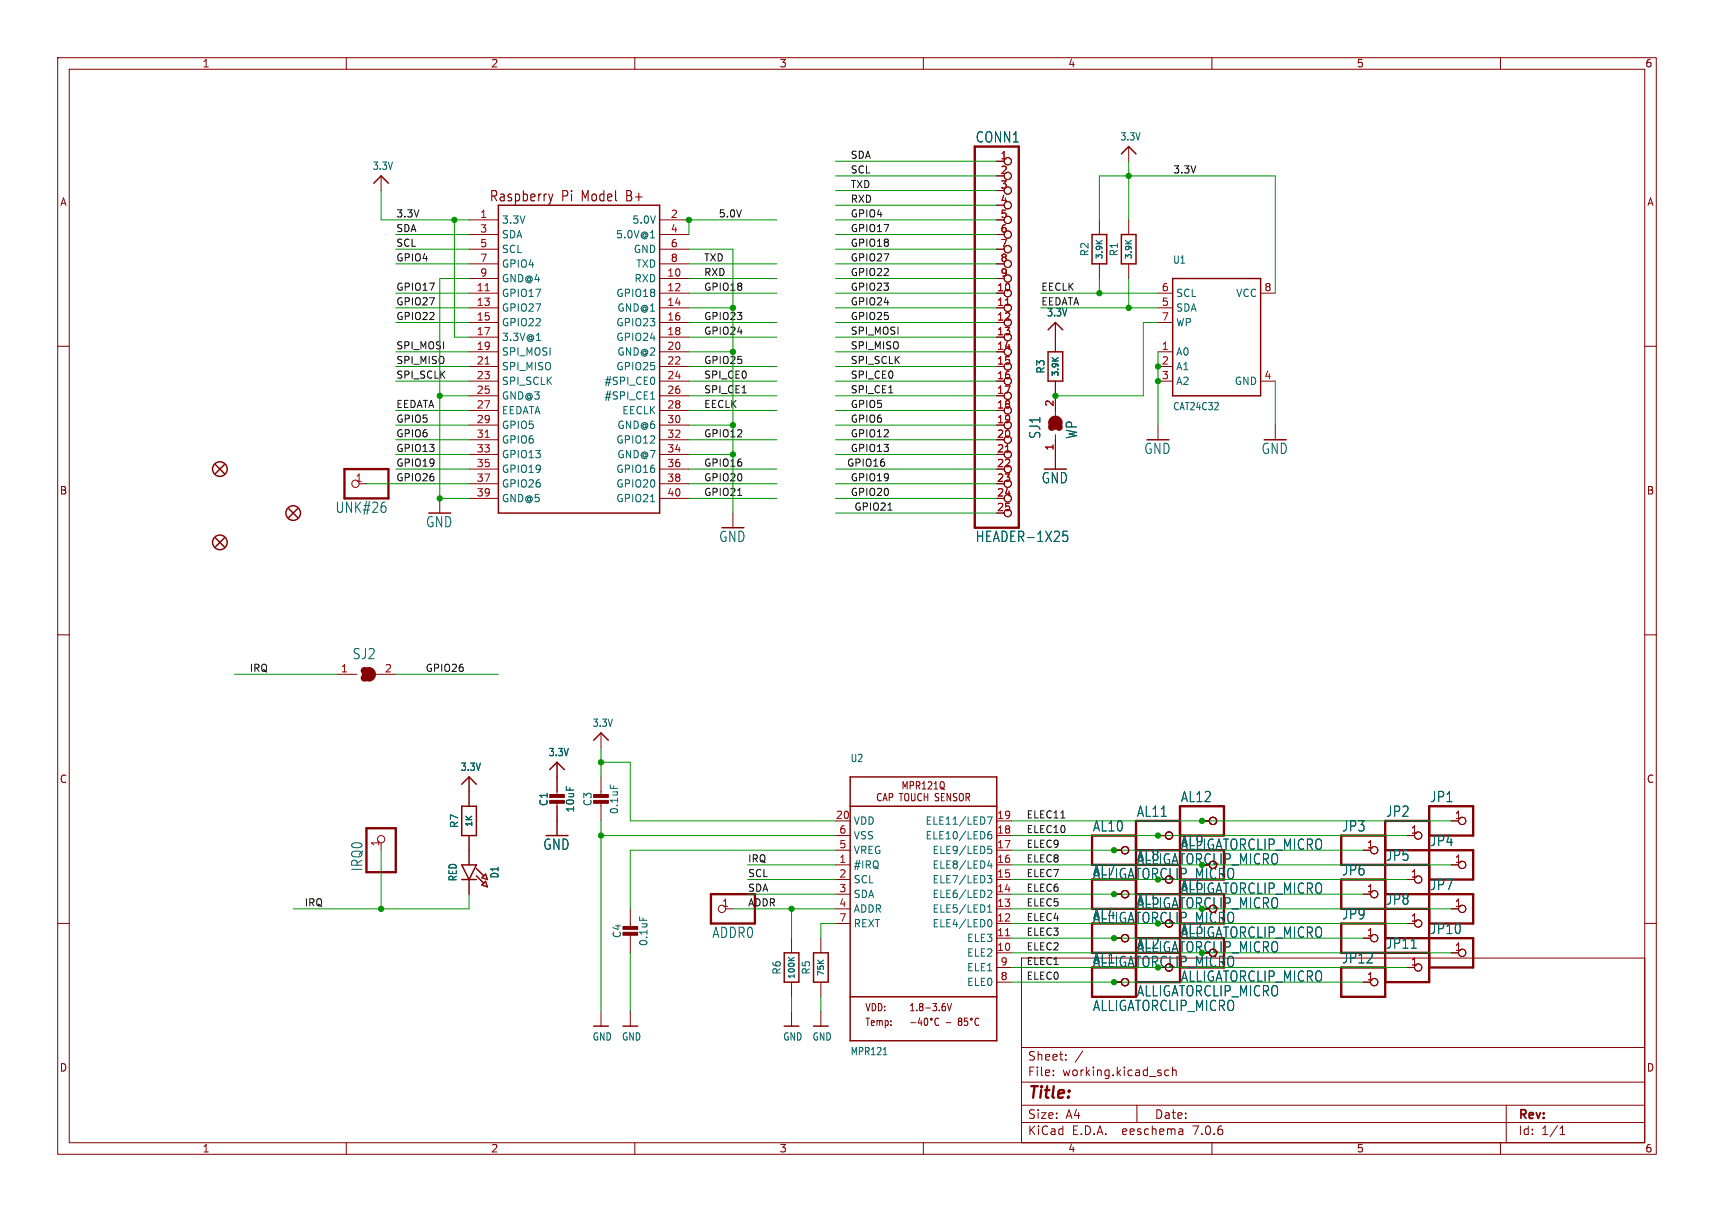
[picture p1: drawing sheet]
<svg xmlns="http://www.w3.org/2000/svg" width="297mm" height="210mm" viewBox="0 0 297 210" stroke-linecap="round" stroke-linejoin="round" font-family="sans-serif">
<g fill="none" stroke="#840000" stroke-width=".17">
<path d="M10 10h277v190h-277zM12 12h273v186h-273zM60 10v2M110 10v2M160 10v2M210 10v2M260 10v2M66 30.5v2.5M81.3 38.1h5.1M114.3 38.1h5.1M172.7 27.9h1.3M172.7 33h1.3"/>
<path d="M172.7 38.1h1.3M190.5 38.1v2.5M195.6 25.4v2.5M195.6 38.1v2.5M10 60h2M81.3 40.6h5.1M81.3 43.2h5.1M81.3 45.7h5.1M81.3 48.3h5.1M81.3 50.8h5.1M81.3 53.3h5.1M81.3 55.9h5.1"/>
<path d="M81.3 58.4h5.1M114.3 40.6h5.1M114.3 43.2h5.1M114.3 45.7h5.1M114.3 48.3h5.1M114.3 50.8h5.1M114.3 53.3h5.1M114.3 55.9h5.1M114.3 58.4h5.1M172.7 40.6h1.3M172.7 43.2h1.3M172.7 45.7h1.3"/>
<path d="M172.7 48.3h1.3M182.9 55.9v5.1M190.5 45.7v2.6M195.6 45.7v2.6M200.7 50.8h2.5M200.7 53.3h2.5M200.7 55.9h2.5M218.4 50.8h2.6M285 60h2M81.3 61h5.1M81.3 63.5h5.1M81.3 66h5.1"/>
<path d="M81.3 68.6h5.1M81.3 71.1h5.1M81.3 73.7h5.1M81.3 76.2h5.1M81.3 78.7h5.1M114.3 61h5.1M114.3 63.5h5.1M114.3 66h5.1M114.3 68.6h5.1M114.3 71.1h5.1M114.3 73.7h5.1M114.3 76.2h5.1"/>
<path d="M114.3 78.7h5.1M182.9 66v6M182.9 75.3v6M200.7 73.7v2.5M200.7 61h2.5M200.7 63.5h2.5M200.7 66h2.5M218.4 66h2.6M221 73.7v2.5M62.2 83.8h1.3M76.2 86.4v2.5M81.3 83.8h5.1"/>
<path d="M81.3 81.3h5.1M81.3 86.4h5.1M114.3 83.8h5.1M114.3 81.3h5.1M114.3 86.4h5.1M127 88.9v2.5M10 110h2M58.4 116.8h3.4M65.2 116.8h3.4M285 110h2M81.3 134.6v5.1M96.5 132.1v5.8"/>
<path d="M96.5 138.9v5.9M104.1 127v2.5M104.1 134.6v3.3M104.1 138.9v3.3M152.7 137.6h-.1a.62 .62 0 0 0-.6 .4 .62 .62 0 0 0 .4 .8l.3-.2M153 138.8l.4-1.3 .3 1.3M153.1 138.4h.5M154.1 138.2l.5-.2v-.4l-.5-.1v1.3M155.8 137.5h.6M156.1 137.5v1.3M156.5 136.7v-1.3l.3 1 .4-1v1.3M156.9 137.6l.3-.1 .2 .2 .1 .6-.3 .5-.4-.2v-.7z"/>
<path d="M157.7 136.1h.5l.1-.2-.1-.4-.5-.1v1.3M157.9 137.5v1l.2 .3 .4-.1 .1-.2v-1M158.8 136.1h.5l.1-.2-.1-.4-.5-.1v1.3M159 136.1l.4 .6M159.6 137.6a.62 .62 0 0 0-.6 .4 .62 .62 0 0 0 .4 .8l.3-.2M159.8 135.8l.3-.4v1.3M160.1 137.5v1.3M160.8 137.5v1.3M160.8 135.6l.5-.2 .2 .4-.7 .9M161.9 135.8l.3-.4v1.3M162.6 138.6l-.1 .2-.4-.1M162.9 136.3l.1-.7 .2-.2 .4 .2v.7"/>
<path d="M163.1 137.5v1.3h.5M164.7 137.5v1.3l-.6-1.3v1.3M165.8 138.6l-.2 .2-.4-.1M166.3 138.6l.2 .2 .4-.2M167.4 137.5v1.3M167.7 138.2l.3 .6M10 160h2M66 146.1v1.2M81.3 144.8v5.1M81.3 152.4v2.5M109.2 157.5v3.3M125.7 157.5h1.3"/>
<path d="M144.8 144.8h2.5M144.8 147.3h2.5M144.8 154.9h2.5M144.8 142.2h2.5M144.8 152.4h2.5M144.8 149.9h2.5M144.8 157.5h2.5M172.7 144.8h2.6M172.7 147.3h2.6M172.7 154.9h2.6M172.7 142.2h2.6M172.7 152.4h2.6"/>
<path d="M172.7 149.9h2.6M172.7 157.5h2.6M193 147.3h1.3M193 154.9h1.3M200.7 144.8h1.2M208.3 142.2h1.2M236.2 147.3h1.3M236.2 154.9h1.3M243.8 144.8h1.3M243.8 152.4h1.3M251.5 142.2h1.2M251.5 149.9h1.2"/>
<path d="M251.5 157.5h1.2M285 160h2M104.1 175.3v2.5M109.2 161.8v3.3M109.2 175.3v2.5M137.2 162.6v2.5M137.2 170.2v2.5M137.2 175.3v2.5M142.2 162.6v2.5M142.2 170.2v2.5M142.2 175.3v2.5M144.8 160h2.5"/>
<path d="M157.8 177.2h.9M159.4 176.4l-.3 .9h.7M159.6 176.8v.9M160.3 176.5l.1-.1a.72 .72 0 0 1 0 1.3 .95 .95 0 0 1-.1-1.2zM162.7 176.5h-.1a.62 .62 0 0 0-.7 .5 .62 .62 0 0 0 .5 .7l.3-.1M163.5 173.9h.2M163.6 174.4l.2 .2v.3l-.2 .2M164.2 173.9l.3 1.2 .4-1.2M166.3 177l-.2-.3 .2-.3 .3 .1 .1 .2-.2 .3M166.3 177l-.2 .2v.4l.2 .1 .3-.1 .1-.2-.1-.3-.1-.1M166.3 177h.2M167.6 176.4h-.5v.6l.1-.1 .4 .1 .1 .1-.1 .5-.1 .1-.4-.1"/>
<path d="M169.6 176.5a.62 .62 0 0 0-.7 .5 .62 .62 0 0 0 .4 .7l.3-.1M172.7 162.6h2.6M172.7 170.2h2.6M172.7 165.1h2.6M172.7 160h2.6M172.7 167.6h2.6M177 166h108v32h-108zM193 162.6h1.3M193 170.2h1.3M236.2 162.6h1.3M236.2 170.2h1.3M243.8 160h1.3"/>
<path d="M243.8 167.6h1.3M251.5 165.1h1.2M60 198v2M110 198v2M160 198v2M177 194.5h108M177 191.5h108M177 187.5h108M177 181.5h108M182.5 186.3v.1M182.5 185.5v.1M184.7 183.6v.1"/>
<path d="M184.7 182.8v.1M187.6 182.1l-1.3 2M197 191.5v3M202.5 185.5l-.4-.1-.3 .3v.4l.2 .2h.5M203.2 185.5l.2-.1 .3 .1 .1 .9M203.2 184.9v1.5M204.9 195.7l.1 .9M205 196.5l-.2 .1M205 196h-.2M210 198v2M260 198v2M261 191.5v6.5"/>
<path d="M270.3 196.6h.9M270.3 195.5l.4-.4v1.5"/>
<circle cx="174.6" cy="38.1" r=".63"/>
<circle cx="174.6" cy="27.9" r=".63"/>
<circle cx="174.6" cy="30.5" r=".63"/>
<circle cx="174.6" cy="35.6" r=".63"/>
<circle cx="174.6" cy="33" r=".63"/>
<circle cx="174.6" cy="50.8" r=".63"/>
<circle cx="174.6" cy="45.7" r=".63"/>
<circle cx="174.6" cy="48.3" r=".63"/>
<circle cx="174.6" cy="55.9" r=".63"/>
<circle cx="174.6" cy="58.4" r=".63"/>
<circle cx="174.6" cy="40.6" r=".63"/>
<circle cx="174.6" cy="43.2" r=".63"/>
<circle cx="174.6" cy="53.3" r=".63"/>
<circle cx="174.6" cy="76.2" r=".63"/>
<circle cx="174.6" cy="68.6" r=".63"/>
<circle cx="174.6" cy="71.1" r=".63"/>
<circle cx="174.6" cy="61" r=".63"/>
<circle cx="174.6" cy="63.5" r=".63"/>
<circle cx="174.6" cy="66" r=".63"/>
<circle cx="174.6" cy="78.7" r=".63"/>
<circle cx="174.6" cy="73.7" r=".63"/>
<circle cx="61.6" cy="83.8" r=".63"/>
<circle cx="174.6" cy="81.3" r=".63"/>
<circle cx="174.6" cy="83.8" r=".63"/>
<circle cx="174.6" cy="86.4" r=".63"/>
<circle cx="174.6" cy="88.9" r=".63"/>
<circle cx="66" cy="145.4" r=".63"/>
<circle cx="125.1" cy="157.5" r=".63"/>
<circle cx="194.9" cy="147.3" r=".63"/>
<circle cx="194.9" cy="154.9" r=".63"/>
<circle cx="202.6" cy="144.8" r=".63"/>
<circle cx="210.2" cy="142.2" r=".63"/>
<circle cx="238.1" cy="154.9" r=".63"/>
<circle cx="238.1" cy="147.3" r=".63"/>
<circle cx="245.7" cy="144.8" r=".63"/>
<circle cx="245.7" cy="152.4" r=".63"/>
<circle cx="253.4" cy="142.2" r=".63"/>
<circle cx="253.4" cy="149.9" r=".63"/>
<circle cx="253.4" cy="157.5" r=".63"/>
<circle cx="161.4" cy="176.6" r=".17"/>
<circle cx="168.3" cy="176.6" r=".17"/>
<circle cx="194.9" cy="170.2" r=".63"/>
<circle cx="194.9" cy="162.6" r=".63"/>
<circle cx="238.1" cy="170.2" r=".63"/>
<circle cx="238.1" cy="162.6" r=".63"/>
<circle cx="245.7" cy="167.6" r=".63"/>
<circle cx="245.7" cy="160" r=".63"/>
<circle cx="253.4" cy="165.1" r=".63"/>
</g>
<g fill="none" stroke="#840000" stroke-width=".41">
<path d="M168.9 25.4h7.6v66h-7.6zM182.9 73v1.3M59.7 81.3h7.6v5.1h-7.6zM62.9 116.8h1.2M63.5 143.5h5.1v7.6h-5.1zM123.2 154.9h7.6v5.1h-7.6zM196.8 147.3h15.3v5.1h-7.6M196.8 144.8h-7.6v5.1h15.3M196.8 152.4h-7.6v5.1h15.3M196.8 154.9h15.3v5.1h-7.6M204.5 142.2h-7.7v30.5h-7.6v-5.1h7.6M204.5 144.8h7.6v-5.1h-7.6v30.5h-7.7"/>
<path d="M240 147.3h15.3v5.1h-7.7M240 144.8h-7.6v5.1h15.2M240 152.4h-7.6v5.1h15.2M240 154.9h15.3v5.1h-7.7M247.6 142.2h-7.6v30.5h-7.6v-5.1h7.6M247.6 144.8h7.7v-5.1h-7.7v30.5h-7.6M196.8 160h-7.6v5.1h15.3M196.8 162.6h15.3v5h-7.6M240 160h-7.6v5.1h15.2M240 162.6h15.3v5h-7.7"/>
</g>
<g fill="none" stroke="#840000" stroke-width=".25">
<path d="M64.8 31.8l1.2-1.3 1.3 1.3M86.4 35.6h27.9v53.3h-27.9zM194.3 26.7l1.3-1.3 1.2 1.3M181.6 57.2l1.3-1.3 1.2 1.3M189.2 40.6h2.6v5.1h-2.6zM194.3 40.6h2.5v5.1h-2.5zM203.2 48.3h15.2v20.3h-15.2zM181.6 61h2.5v5h-2.5zM37.3 93.2l1.6 1.5M37.3 80.5l1.6 1.5M38.9 93.2l-1.6 1.5M38.9 80.5l-1.6 1.5"/>
<path d="M50 88.1l1.6 1.6M51.6 88.1l-1.6 1.6M80 139.7h2.5v5.1h-2.5zM80 135.9l1.3-1.3 1.2 1.3M95.2 133.4l1.3-1.3 1.3 1.3M102.9 128.3l1.2-1.3 1.3 1.3M147.3 139.7h25.4M147.3 134.6h25.4v45.7h-25.4zM80 149.9h2.5l-1.2 2.5zM80 152.4h2.5M82.5 150.5l1.3 1.3M82.5 151.8l1.3 1.2"/>
<path d="M83.5 152.1l.6-.7 .4 1zM83.5 153.4l.6-.7 .4 1zM102.9 177.8h2.5M107.9 177.8h2.6M135.9 165.1h2.5v5.1h-2.5zM135.9 177.8h2.5M141 165.1h2.5v5.1h-2.5zM141 177.8h2.5M147.3 172.7h25.4"/>
<circle cx="38.1" cy="81.3" r="1.27"/>
<circle cx="38.1" cy="94" r="1.27"/>
<circle cx="50.8" cy="88.9" r="1.27"/>
</g>
<g fill="#840000" stroke="#840000" stroke-width=".17">
<path d="M102.9 138.7h2.5v.5h-2.5z"/>
<path d="M102.9 137.7h2.5v.5h-2.5z"/>
<path d="M107.9 161.5h2.6v.6h-2.6z"/>
<path d="M107.9 160.5h2.6v.5h-2.6z"/>
<path d="M95.2 138.7h2.6v.5h-2.6z"/>
<path d="M95.2 137.7h2.6v.5h-2.6z"/>
</g>
<g fill="none" stroke="#006464" stroke-width=".17">
<path d="M93 59h.7M112.7 41.2h.7M112.7 69.2h.7M113.4 65.6v.8M66.7 87.8l.2 .2v.4l-.2 .3M112.7 86.9h.7M184.9 92h-.7v.9l.2-.2 .5 .1 .1 .3-.1 .6-.2 .1h-.3l-.2-.1M105.7 136v.6M110.8 158.9v.6M171.1 151.7h.8l-.5 .5 .4 .1 .1 .4-.3 .3h-.3M171.1 141.5h.8l-.5 1.3M171.1 158.1h.8"/>
<path d="M171.1 157.2l.4-.4v1.3M171.2 147.2l.4-.1 .3 .3-.2 .4h-.5M171.2 154.3l.4-.1 .3 .4-.8 .9h.8M171.2 146.6h.6M171.3 159.5l.1-.2a.68 .68 0 0 1 .5 .7 .68 .68 0 0 1-.5 .6l-.1-.1M171.4 149.1l-.3 .9h.8M171.7 144.1l-.3 .1a.86 .86 0 0 0 0 1.2l.4-.2 .1-.4-.3-.2h-.3l-.2 .2M171.7 149.6v.8M244.6 164.3h.8M153.1 182.8h.6"/>
</g>
<path d="M182.2 74a.64 .64 0 0 1 .7-.6 .64 .64 0 0 1 .6 .6M182.2 73.3a.64 .64 0 0 1 .7-.7 .64 .64 0 0 1 .6 .7M63.1 116.2a.64 .64 0 0 1 .7 .6 .64 .64 0 0 1-.7 .7M63.9 116.2a.64 .64 0 0 1 .6 .6 .64 .64 0 0 1-.6 .7" fill="none" stroke="#840000" stroke-width="1.3"/>
<path d="M84.1 50.4h.7M174.2 52.9h.8M84.1 63.1h.7M84.1 75.8h.7M174.2 78.3h.8M174.2 162.1h.8" fill="none" stroke="#a90000" stroke-width=".17"/>
<path d="M95.1 33.6l.3 1.2M95.4 34.8l-.2 .5M95.8 33.6l-.4 1.2" fill="none" stroke="#840000" stroke-width=".19"/>
<path d="M136.6 165.9l.6 .6M137.6 165.9l-.6 .4" fill="none" stroke="#006464" stroke-width=".2"/>
<path d="M127.8 85.9h.7M153.9 88.4h.7M183.8 141.7h.7" fill="none" stroke="#0f0f0f" stroke-width=".17"/>
<g fill="none" stroke="#009600" stroke-width=".17">
<path d="M66 33v5.1h15.3M78.7 38.1v20.3h2.6M134.6 38.1h-15.2v2.5M144.8 38.1h27.9M144.8 30.5h27.9M144.8 35.6h27.9M144.8 27.9h27.9M144.8 33h27.9M190.5 38.1v-7.6h30.5v20.3M195.6 27.9v10.2M68.6 45.7h12.7M68.6 53.3h12.7"/>
<path d="M68.6 55.9h12.7M68.6 50.8h12.7M68.6 43.2h12.7M68.6 40.6h12.7M81.3 48.3h-5.1v38.1h5.1M119.4 43.2h7.6v45.7M119.4 48.3h15.2M119.4 45.7h15.2M119.4 53.3h7.6M119.4 55.9h15.2M119.4 58.4h15.2M119.4 50.8h15.2"/>
<path d="M144.8 48.3h27.9M144.8 45.7h27.9M144.8 53.3h27.9M144.8 55.9h27.9M144.8 58.4h27.9M144.8 50.8h27.9M144.8 43.2h27.9M144.8 40.6h27.9M180.3 53.3h20.4M180.3 50.8h20.4M190.5 48.3v2.5M195.6 48.3v5"/>
<path d="M200.7 55.9h-2.6v12.7h-15.2M68.6 63.5h12.7M68.6 61h12.7M68.6 73.7h12.7M68.6 78.7h12.7M68.6 76.2h12.7M68.6 71.1h12.7M68.6 66h12.7M76.2 68.6h5.1M119.4 63.5h15.2M119.4 61h7.6M119.4 73.7h7.6"/>
<path d="M119.4 68.6h15.2M119.4 78.7h7.6M119.4 76.2h15.2M119.4 71.1h15.2M119.4 66h15.2M144.8 63.5h27.9M144.8 61h27.9M144.8 73.7h27.9M144.8 68.6h27.9M144.8 78.7h27.9M144.8 76.2h27.9M144.8 71.1h27.9"/>
<path d="M144.8 66h27.9M200.7 61v12.7M221 66v7.7M63.5 83.8h17.8M68.6 81.3h12.7M119.4 83.8h15.2M119.4 86.4h15.2M119.4 81.3h15.2M144.8 83.8h27.9M144.8 86.4h27.9M144.8 81.3h27.9M144.8 88.9h27.9"/>
<path d="M40.6 116.8h17.8M68.6 116.8h17.8M104.1 132.1h5.1v10.1h35.6M104.1 129.5v5.1M66 147.3v10.2M81.3 154.9v2.6h-30.5M104.1 144.8h40.7M104.1 142.2v33.1M127 157.5h17.8M129.5 149.9h15.3M129.5 154.9h15.3M129.5 152.4h15.3"/>
<path d="M137.2 157.5v5.1M144.8 147.3h-35.6v10.2M175.3 142.2h76.2M175.3 144.8h68.5M175.3 149.9h76.2M175.3 157.5h76.2M175.3 147.3h60.9M175.3 154.9h60.9M175.3 152.4h68.5M109.2 165.1v10.2M137.2 172.7v2.6M142.2 172.7v2.6"/>
<path d="M144.8 160h-2.6v2.6M175.3 170.2h60.9M175.3 162.6h60.9M175.3 160h68.5M175.3 165.1h76.2M175.3 167.6h68.5"/>
</g>
<g fill="#009600" stroke="#009600" stroke-width=".17">
<circle cx="208.3" cy="142.2" r=".46"/>
<circle cx="200.7" cy="144.8" r=".46"/>
<circle cx="193" cy="147.3" r=".46"/>
<circle cx="190.5" cy="50.8" r=".46"/>
<circle cx="195.6" cy="53.3" r=".46"/>
<circle cx="200.7" cy="66" r=".46"/>
<circle cx="200.7" cy="63.5" r=".46"/>
<circle cx="195.6" cy="30.5" r=".46"/>
<circle cx="182.9" cy="68.6" r=".46"/>
<circle cx="193" cy="162.6" r=".46"/>
<circle cx="193" cy="154.9" r=".46"/>
<circle cx="193" cy="170.2" r=".46"/>
<circle cx="137.2" cy="157.5" r=".46"/>
<circle cx="127" cy="73.7" r=".46"/>
<circle cx="127" cy="78.7" r=".46"/>
<circle cx="76.2" cy="86.4" r=".46"/>
<circle cx="127" cy="61" r=".46"/>
<circle cx="127" cy="53.3" r=".46"/>
<circle cx="78.7" cy="38.1" r=".46"/>
<circle cx="119.4" cy="38.1" r=".46"/>
<circle cx="76.2" cy="68.6" r=".46"/>
<circle cx="104.1" cy="144.8" r=".46"/>
<circle cx="104.1" cy="132.1" r=".46"/>
<circle cx="66" cy="157.5" r=".46"/>
</g>
<text font-size="2.8" fill="#840000" x="178" y="190.9">Title:</text>
<g font-size="2.5" fill="#006464">
<text x="169" y="24.9">CONN1</text>
<text x="180.5" y="76.1" transform="rotate(-90 180.5 76.1)">SJ1</text>
<text x="186.8" y="76.1" transform="rotate(-90 186.8 76.1)">WP</text>
<text x="180.4" y="84">GND</text>
<text x="198.2" y="78.9">GND</text>
<text x="218.5" y="78.9">GND</text>
<text x="58" y="89.1">UNK#26</text>
<text x="73.7" y="91.6">GND</text>
<text x="124.5" y="94.1">GND</text>
<text x="169" y="94.1">HEADER-1X25</text>
<text x="61" y="114.4">SJ2</text>
<text x="196.9" y="141.7">AL11</text>
<text x="204.5" y="139.2">AL12</text>
<text x="240.1" y="141.7">JP2</text>
<text x="247.7" y="139.2">JP1</text>
<text x="94" y="147.5">GND</text>
<text x="189.3" y="144.3">AL10</text>
<text x="196.9" y="149.4">AL8</text>
<text x="204.5" y="146.8">AL9</text>
<text x="204.5" y="147.5">ALLIGATORCLIP_MICRO</text>
<text x="232.5" y="144.3">JP3</text>
<text x="240.1" y="149.4">JP5</text>
<text x="247.7" y="146.8">JP4</text>
<text x="63" y="151.1" transform="rotate(-90 63 151.1)">IRQ0</text>
<text x="189.3" y="151.9">AL7</text>
<text x="204.5" y="154.4">AL6</text>
<text x="204.5" y="155.1">ALLIGATORCLIP_MICRO</text>
<text x="232.5" y="151.9">JP6</text>
<text x="247.7" y="154.4">JP7</text>
<text x="189.3" y="159.5">AL4</text>
<text x="196.9" y="157">AL5</text>
<text x="232.5" y="159.5">JP9</text>
<text x="240.1" y="157">JP8</text>
<text x="123.3" y="162.7">ADDR0</text>
<text x="189.3" y="167.1">AL1</text>
<text x="196.9" y="164.6">AL2</text>
<text x="204.5" y="162.7">ALLIGATORCLIP_MICRO</text>
<text x="204.5" y="162.1">AL3</text>
<text x="232.5" y="167.1">JP12</text>
<text x="240.1" y="164.6">JP11</text>
<text x="247.7" y="162.1">JP10</text>
<text x="196.9" y="172.9">ALLIGATORCLIP_MICRO</text>
<text x="204.5" y="170.3">ALLIGATORCLIP_MICRO</text>
<text x="189.3" y="175.4">ALLIGATORCLIP_MICRO</text>
</g>
<g font-size="2.5" fill="#840000">
<text x="84.7" y="35.2">Raspberry</text>
<text x="97.3" y="35.2">Pi</text>
<text x="100.9" y="35.2">Model</text>
<text x="108.9" y="35.2">B+</text>
</g>
<g font-size="2.5" fill="#009600">
<text x="189.3" y="152.5">ALLIGATORCLIP_MICRO</text>
<text x="196.9" y="150">ALLIGATORCLIP_MICRO</text>
<text x="189.3" y="160.2">ALLIGATORCLIP_MICRO</text>
<text x="196.9" y="157.6">ALLIGATORCLIP_MICRO</text>
<text x="189.3" y="167.8">ALLIGATORCLIP_MICRO</text>
<text x="196.9" y="165.2">ALLIGATORCLIP_MICRO</text>
</g>
<g font-size="2.1" fill="#840000">
<text x="178" y="184">Sheet:</text>
<text x="178" y="186.7">File:</text>
<text x="184.1" y="186.7">working.kicad_sch</text>
<text x="178" y="196.9">KiCad</text>
<text x="178" y="194.1">Size:</text>
<text x="184.7" y="194.1">A4</text>
<text x="185.7" y="196.9">E.D.A.</text>
<text x="194.6" y="196.9">eeschema</text>
<text x="200" y="194.1">Date:</text>
<text x="207" y="196.9">7.0.6</text>
<text x="263" y="194.3">Rev:</text>
<text x="263" y="196.9">Id:</text>
<text x="267.1" y="196.9">1/1</text>
</g>
<g font-size="1.8" fill="#840000">
<text x="35" y="11.9">1</text>
<text x="85" y="11.9">2</text>
<text x="135" y="11.9">3</text>
<text x="185" y="11.9">4</text>
<text x="235" y="11.9">5</text>
<text x="285" y="11.9">6</text>
<text x="10.3" y="35.9">A</text>
<text x="285.3" y="35.9">A</text>
<text x="10.3" y="85.9">B</text>
<text x="285.3" y="85.9">B</text>
<text x="10.3" y="135.9">C</text>
<text x="285.3" y="135.9">C</text>
<text x="160.1" y="138">TOUCH SENSOR</text>
<text x="149.8" y="178">Temp:</text>
<text x="149.8" y="175.4">VDD:</text>
<text x="157.5" y="175.4">1.8-3.6V</text>
<text x="163.8" y="178">-</text>
<text x="10.3" y="185.9">D</text>
<text x="285.3" y="185.9">D</text>
<text x="35" y="199.9">1</text>
<text x="85" y="199.9">2</text>
<text x="135" y="199.9">3</text>
<text x="185" y="199.9">4</text>
<text x="235" y="199.9">5</text>
<text x="285" y="199.9">6</text>
</g>
<g font-size="1.8" fill="#006464">
<text x="64.5" y="29.6">3.3V</text>
<text x="194" y="24.6">3.3V</text>
<text x="86.9" y="39">3.3V</text>
<text x="86.9" y="41.5">SDA</text>
<text x="106.6" y="41.5">5.0V@1</text>
<text x="109.5" y="39">5.0V</text>
<text x="86.9" y="44">SCL</text>
<text x="86.9" y="46.6">GPIO4</text>
<text x="109.7" y="44">GND</text>
<text x="110.1" y="46.6">TXD</text>
<text x="188.8" y="44.5" transform="rotate(-90 188.8 44.5)">R2</text>
<text x="193.9" y="44.5" transform="rotate(-90 193.9 44.5)">R1</text>
<text x="203.2" y="45.9">U1</text>
<text x="86.9" y="51.7">GPIO17</text>
<text x="86.9" y="49.1">GND@4</text>
<text x="106.7" y="51.7">GPIO18</text>
<text x="109.8" y="49.1">RXD</text>
<text x="203.7" y="51.7">SCL</text>
<text x="214.1" y="51.7">VCC</text>
<text x="86.9" y="54.2">GPIO27</text>
<text x="86.9" y="56.7">GPIO22</text>
<text x="86.9" y="59.3">3.3V@1</text>
<text x="106.7" y="56.7">GPIO23</text>
<text x="106.7" y="59.3">GPIO24</text>
<text x="106.9" y="54.2">GND@1</text>
<text x="181.3" y="55">3.3V</text>
<text x="203.7" y="54.2">SDA</text>
<text x="203.7" y="56.7">WP</text>
<text x="86.9" y="61.8">SPI_MOSI</text>
<text x="86.9" y="64.4">SPI_MISO</text>
<text x="106.7" y="64.4">GPIO25</text>
<text x="106.9" y="61.8">GND@2</text>
<text x="181.2" y="64.8" transform="rotate(-90 181.2 64.8)">R3</text>
<text x="203.7" y="61.8">A0</text>
<text x="203.7" y="64.4">A1</text>
<text x="86.9" y="66.9">SPI_SCLK</text>
<text x="86.9" y="69.4">GND@3</text>
<text x="86.9" y="72">EEDATA</text>
<text x="104.6" y="66.9">#SPI_CE0</text>
<text x="104.6" y="69.4">#SPI_CE1</text>
<text x="107.7" y="72">EECLK</text>
<text x="203.2" y="71.3">CAT24C32</text>
<text x="203.7" y="66.9">A2</text>
<text x="213.9" y="66.9">GND</text>
<text x="86.9" y="74.5">GPIO5</text>
<text x="86.9" y="77.1">GPIO6</text>
<text x="106.7" y="77.1">GPIO12</text>
<text x="106.9" y="74.5">GND@6</text>
<text x="86.9" y="79.6">GPIO13</text>
<text x="86.9" y="82.1">GPIO19</text>
<text x="106.7" y="82.1">GPIO16</text>
<text x="106.9" y="79.6">GND@7</text>
<text x="86.9" y="84.7">GPIO26</text>
<text x="86.9" y="87.2">GND@5</text>
<text x="106.7" y="84.7">GPIO20</text>
<text x="106.7" y="87.2">GPIO21</text>
<text x="95" y="131.2">3.3V</text>
<text x="102.6" y="126.2">3.3V</text>
<text x="79.7" y="133.8">3.3V</text>
<text x="147.3" y="132.2">U2</text>
<text x="79.6" y="143.6" transform="rotate(-90 79.6 143.6)">R7</text>
<text x="95.1" y="139.8" transform="rotate(-90 95.1 139.8)">C1</text>
<text x="99.7" y="140.9" transform="rotate(-90 99.7 140.9)">10uF</text>
<text x="102.7" y="139.8" transform="rotate(-90 102.7 139.8)">C3</text>
<text x="107.3" y="141.2" transform="rotate(-90 107.3 141.2)">0.1uF</text>
<text x="147.8" y="143.1">VDD</text>
<text x="160.3" y="143.1">ELE11/LED7</text>
<text x="147.8" y="148.2">VREG</text>
<text x="147.8" y="145.6">VSS</text>
<text x="160.3" y="145.6">ELE10/LED6</text>
<text x="161.5" y="148.2">ELE9/LED5</text>
<text x="79.3" y="152.8" transform="rotate(-90 79.3 152.8)">RED</text>
<text x="86.6" y="152.3" transform="rotate(-90 86.6 152.3)">D1</text>
<text x="147.8" y="150.7">#IRQ</text>
<text x="147.8" y="153.3">SCL</text>
<text x="147.8" y="155.8">SDA</text>
<text x="161.5" y="155.8">ELE6/LED2</text>
<text x="161.5" y="153.3">ELE7/LED3</text>
<text x="161.5" y="150.7">ELE8/LED4</text>
<text x="147.8" y="158.3">ADDR</text>
<text x="147.8" y="160.9">REXT</text>
<text x="161.5" y="160.9">ELE4/LED0</text>
<text x="161.5" y="158.3">ELE5/LED1</text>
<text x="107.8" y="162.7" transform="rotate(-90 107.8 162.7)">C4</text>
<text x="112.4" y="164" transform="rotate(-90 112.4 164)">0.1uF</text>
<text x="167.5" y="166">ELE2</text>
<text x="167.5" y="163.4">ELE3</text>
<text x="135.5" y="169" transform="rotate(-90 135.5 169)">R6</text>
<text x="140.6" y="169" transform="rotate(-90 140.6 169)">R5</text>
<text x="167.5" y="171">ELE0</text>
<text x="167.5" y="168.5">ELE1</text>
<text x="102.6" y="180.5">GND</text>
<text x="107.7" y="180.5">GND</text>
<text x="135.6" y="180.5">GND</text>
<text x="140.7" y="180.5">GND</text>
<text x="147.3" y="183">MPR121</text>
</g>
<g font-size="1.8" fill="#a90000">
<text x="173.3" y="27.7">1</text>
<text x="173.3" y="30.2">2</text>
<text x="173.3" y="32.8">3</text>
<text x="173.3" y="35.3">4</text>
<text x="83.1" y="37.8">1</text>
<text x="83.1" y="40.4">3</text>
<text x="116.1" y="37.8">2</text>
<text x="116.1" y="40.4">4</text>
<text x="173.3" y="37.8">5</text>
<text x="173.3" y="40.4">6</text>
<text x="83.1" y="42.9">5</text>
<text x="83.1" y="45.5">7</text>
<text x="116.1" y="42.9">6</text>
<text x="116.1" y="45.5">8</text>
<text x="173.3" y="42.9">7</text>
<text x="173.3" y="45.5">8</text>
<text x="82.5" y="50.5">11</text>
<text x="82.5" y="53.1">13</text>
<text x="83.1" y="48">9</text>
<text x="115.5" y="48">10</text>
<text x="115.5" y="50.5">12</text>
<text x="115.5" y="53.1">14</text>
<text x="172.7" y="50.5">10</text>
<text x="172.7" y="53.1">11</text>
<text x="173.3" y="48">9</text>
<text x="201.2" y="53.1">5</text>
<text x="201.2" y="50.5">6</text>
<text x="219" y="50.5">8</text>
<text x="82.5" y="55.6">15</text>
<text x="82.5" y="58.2">17</text>
<text x="115.5" y="55.6">16</text>
<text x="115.5" y="58.2">18</text>
<text x="172.7" y="55.6">12</text>
<text x="172.7" y="58.2">13</text>
<text x="201.2" y="55.6">7</text>
<text x="82.5" y="60.7">19</text>
<text x="82.5" y="63.2">21</text>
<text x="82.5" y="65.8">23</text>
<text x="115.5" y="60.7">20</text>
<text x="115.5" y="63.2">22</text>
<text x="115.5" y="65.8">24</text>
<text x="172.7" y="60.7">14</text>
<text x="172.7" y="63.2">15</text>
<text x="172.7" y="65.8">16</text>
<text x="201.2" y="60.7">1</text>
<text x="201.2" y="63.2">2</text>
<text x="201.2" y="65.8">3</text>
<text x="219" y="65.8">4</text>
<text x="82.5" y="68.3">25</text>
<text x="82.5" y="70.9">27</text>
<text x="115.5" y="68.3">26</text>
<text x="115.5" y="70.9">28</text>
<text x="172.7" y="68.3">17</text>
<text x="172.7" y="70.9">18</text>
<text x="182.6" y="70.6" transform="rotate(-90 182.6 70.6)">2</text>
<text x="82.5" y="73.4">29</text>
<text x="82.5" y="75.9">31</text>
<text x="115.5" y="73.4">30</text>
<text x="115.5" y="75.9">32</text>
<text x="172.7" y="73.4">19</text>
<text x="172.7" y="75.9">20</text>
<text x="61.5" y="83.6">1</text>
<text x="82.5" y="78.5">33</text>
<text x="82.5" y="81">35</text>
<text x="82.5" y="83.6">37</text>
<text x="115.5" y="78.5">34</text>
<text x="115.5" y="81">36</text>
<text x="115.5" y="83.6">38</text>
<text x="172.7" y="78.5">21</text>
<text x="172.7" y="81">22</text>
<text x="172.7" y="83.6">23</text>
<text x="182.6" y="78.2" transform="rotate(-90 182.6 78.2)">1</text>
<text x="82.5" y="86.1">39</text>
<text x="115.5" y="86.1">40</text>
<text x="172.7" y="86.1">24</text>
<text x="172.7" y="88.6">25</text>
<text x="59" y="116.6">1</text>
<text x="66.6" y="116.6">2</text>
<text x="144.7" y="142">20</text>
<text x="172.7" y="142">19</text>
<text x="252" y="142">1</text>
<text x="65.8" y="146.8" transform="rotate(-90 65.8 146.8)">1</text>
<text x="145.3" y="149.6">1</text>
<text x="145.3" y="147.1">5</text>
<text x="145.3" y="144.5">6</text>
<text x="172.7" y="149.6">16</text>
<text x="172.7" y="147.1">17</text>
<text x="172.7" y="144.5">18</text>
<text x="236.8" y="147.1">1</text>
<text x="244.4" y="144.5">1</text>
<text x="252" y="149.6">1</text>
<text x="145.3" y="152.1">2</text>
<text x="145.3" y="154.7">3</text>
<text x="172.7" y="154.7">14</text>
<text x="172.7" y="152.1">15</text>
<text x="236.8" y="154.7">1</text>
<text x="244.4" y="152.1">1</text>
<text x="125" y="157.2">1</text>
<text x="145.3" y="157.2">4</text>
<text x="145.3" y="159.8">7</text>
<text x="172.7" y="159.8">12</text>
<text x="172.7" y="157.2">13</text>
<text x="244.4" y="159.8">1</text>
<text x="252" y="157.2">1</text>
<text x="172.7" y="164.8">10</text>
<text x="172.7" y="162.3">11</text>
<text x="173.3" y="167.4">9</text>
<text x="236.8" y="162.3">1</text>
<text x="244.4" y="167.4">1</text>
<text x="252" y="164.8">1</text>
<text x="173.3" y="169.9">8</text>
<text x="236.8" y="169.9">1</text>
</g>
<g font-size="1.7" fill="#0f0f0f">
<text x="147.3" y="27.6">SDA</text>
<text x="147.3" y="32.7">TXD</text>
<text x="147.3" y="35.2">RXD</text>
<text x="147.3" y="30.1">SCL</text>
<text x="203.2" y="30.1">3.3V</text>
<text x="68.6" y="37.8">3.3V</text>
<text x="68.6" y="40.3">SDA</text>
<text x="124.5" y="37.8">5.0V</text>
<text x="147.3" y="37.8">GPIO4</text>
<text x="147.3" y="40.3">GPIO17</text>
<text x="68.6" y="45.4">GPIO4</text>
<text x="68.6" y="42.8">SCL</text>
<text x="121.9" y="45.4">TXD</text>
<text x="121.9" y="47.9">RXD</text>
<text x="147.3" y="47.9">GPIO22</text>
<text x="147.3" y="45.4">GPIO27</text>
<text x="147.3" y="42.8">GPIO18</text>
<text x="68.6" y="53">GPIO27</text>
<text x="68.6" y="50.5">GPIO17</text>
<text x="121.9" y="50.5">GPIO18</text>
<text x="147.3" y="53">GPIO24</text>
<text x="147.3" y="50.5">GPIO23</text>
<text x="180.3" y="53">EEDATA</text>
<text x="180.3" y="50.5">EECLK</text>
<text x="68.6" y="55.5">GPIO22</text>
<text x="121.9" y="58.1">GPIO24</text>
<text x="121.9" y="55.5">GPIO23</text>
<text x="147.3" y="58.1">SPI_MOSI</text>
<text x="147.3" y="55.5">GPIO25</text>
<text x="68.6" y="65.7">SPI_SCLK</text>
<text x="68.6" y="63.2">SPI_MISO</text>
<text x="68.6" y="60.6">SPI_MOSI</text>
<text x="121.9" y="65.7">SPI_CE0</text>
<text x="121.9" y="63.2">GPIO25</text>
<text x="147.3" y="63.2">SPI_SCLK</text>
<text x="147.3" y="65.7">SPI_CE0</text>
<text x="147.3" y="60.6">SPI_MISO</text>
<text x="68.6" y="70.8">EEDATA</text>
<text x="121.9" y="70.8">EECLK</text>
<text x="121.9" y="68.2">SPI_CE1</text>
<text x="147.3" y="68.2">SPI_CE1</text>
<text x="147.3" y="70.8">GPIO5</text>
<text x="68.6" y="75.9">GPIO6</text>
<text x="68.6" y="73.3">GPIO5</text>
<text x="121.9" y="75.9">GPIO12</text>
<text x="147.3" y="73.3">GPIO6</text>
<text x="147.3" y="75.9">GPIO12</text>
<text x="68.6" y="83.5">GPIO26</text>
<text x="68.6" y="80.9">GPIO19</text>
<text x="68.6" y="78.4">GPIO13</text>
<text x="121.9" y="83.5">GPIO20</text>
<text x="121.9" y="80.9">GPIO16</text>
<text x="146.7" y="80.9">GPIO16</text>
<text x="147.3" y="78.4">GPIO13</text>
<text x="147.3" y="83.5">GPIO19</text>
<text x="121.9" y="86">GPIO21</text>
<text x="147.3" y="86">GPIO20</text>
<text x="148" y="88.6">GPIO21</text>
<text x="43.2" y="116.5">IRQ</text>
<text x="73.7" y="116.5">GPIO26</text>
<text x="177.8" y="141.9">ELEC11</text>
<text x="129.5" y="149.5">IRQ</text>
<text x="177.8" y="149.5">ELEC8</text>
<text x="177.8" y="147">ELEC9</text>
<text x="177.8" y="144.4">ELEC10</text>
<text x="129.5" y="154.6">SDA</text>
<text x="129.5" y="152.1">SCL</text>
<text x="177.8" y="154.6">ELEC6</text>
<text x="177.8" y="152.1">ELEC7</text>
<text x="52.7" y="157.1">IRQ</text>
<text x="129.5" y="157.1">ADDR</text>
<text x="177.8" y="157.1">ELEC5</text>
<text x="177.8" y="159.7">ELEC4</text>
<text x="177.8" y="162.2">ELEC3</text>
<text x="177.8" y="167.3">ELEC1</text>
<text x="177.8" y="164.8">ELEC2</text>
<text x="177.8" y="169.8">ELEC0</text>
</g>
<g font-size="1.4" fill="#006464">
<text x="191.3" y="45.1" transform="rotate(-90 191.3 45.1)">3.9K</text>
<text x="196.4" y="45.1" transform="rotate(-90 196.4 45.1)">3.9K</text>
<text x="183.7" y="65.4" transform="rotate(-90 183.7 65.4)">3.9K</text>
<text x="82.1" y="143.4" transform="rotate(-90 82.1 143.4)">1K</text>
<text x="138" y="169.8" transform="rotate(-90 138 169.8)">100K</text>
<text x="143.1" y="169.3" transform="rotate(-90 143.1 169.3)">75K</text>
</g>
</svg>
